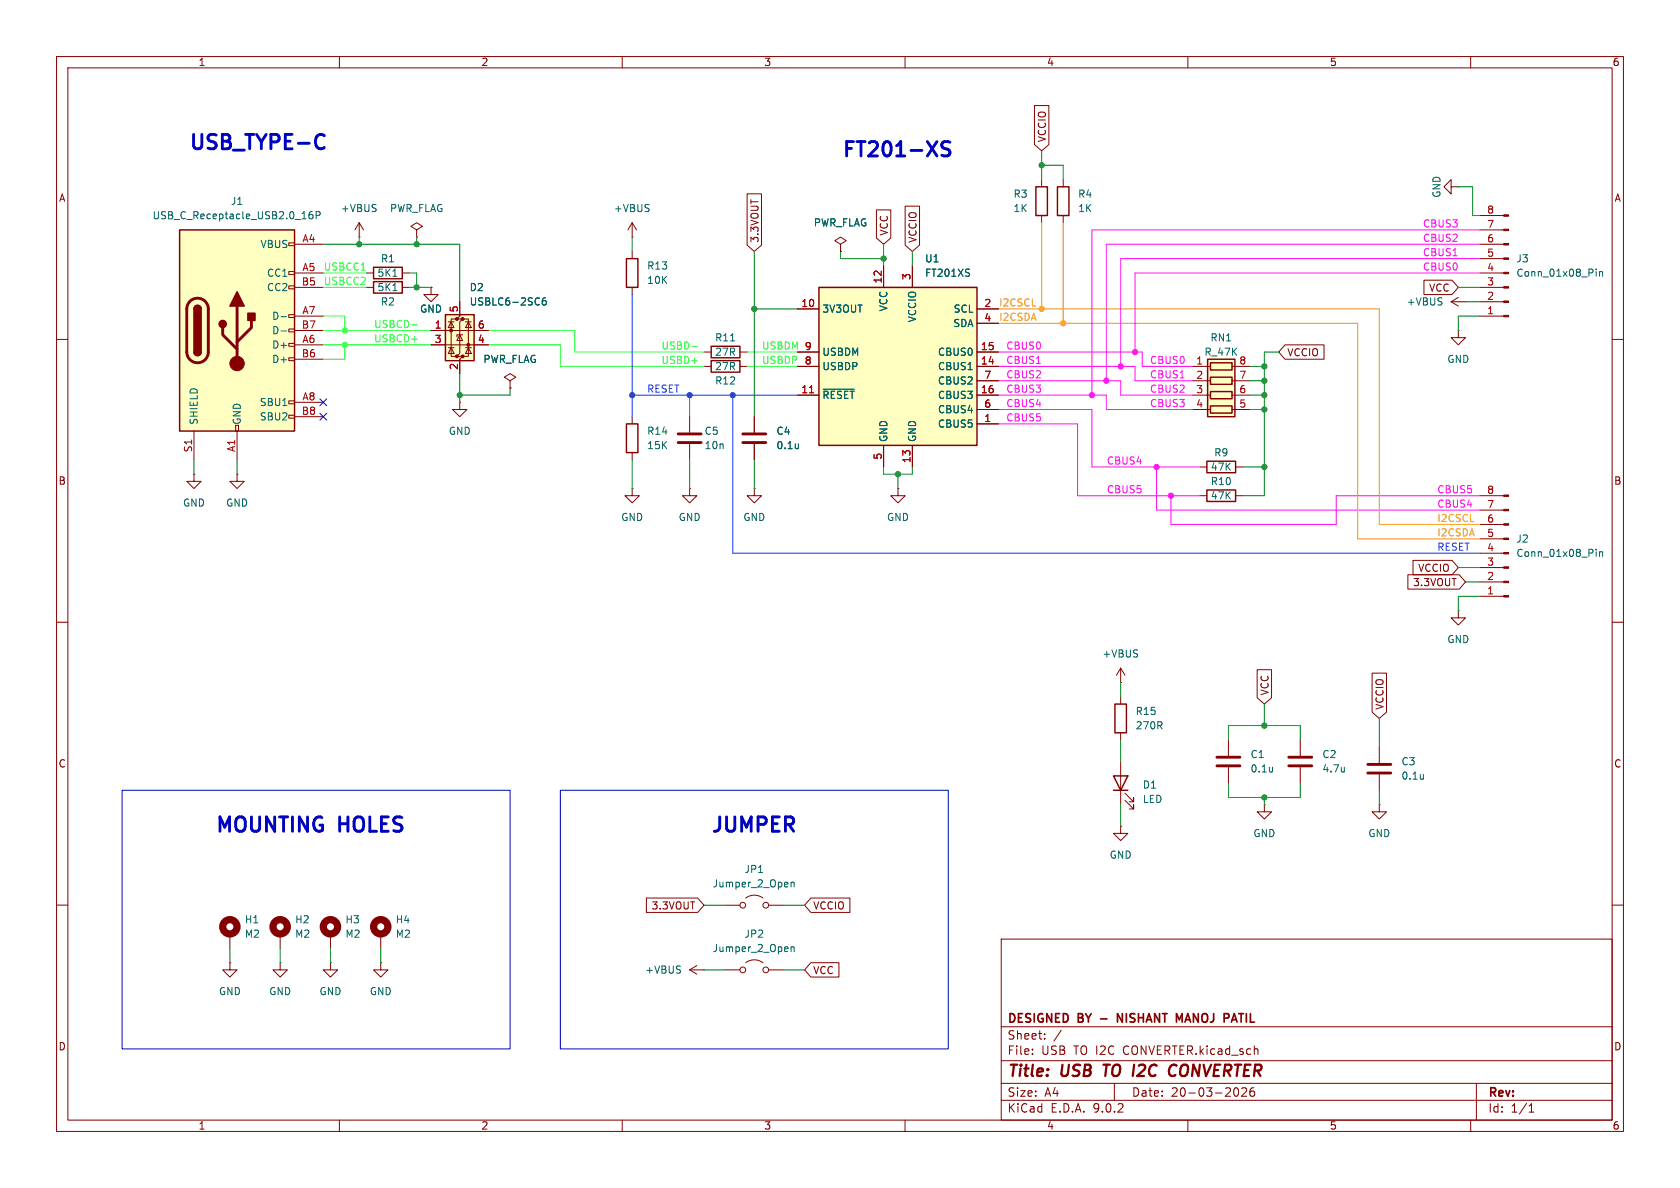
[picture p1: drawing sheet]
<svg xmlns="http://www.w3.org/2000/svg" width="297mm" height="210mm" viewBox="0 0 297 210" stroke-linecap="round" stroke-linejoin="round" font-family="sans-serif">
<g fill="none" stroke="#840000" stroke-width=".18">
<path d="M10 10h277v190h-277zM12 12h273v186h-273zM60 10v2M110 10v2M160 10v2M210 10v2M260 10v2M64.8 48.3h1.2M64.8 50.8h1.2M71.1 48.3h1.3M71.1 50.8h1.3M73.7 40.6l1-.6-1-.6-1.1 .6 1.1 .6v1.3"/>
<path d="M73.7 41.9h.1M10 60h2M121.9 73.7v2.8M121.9 78.5v2.8M124.5 64.8h1.2M130.8 64.8h1.3M285 60h2M10 110h2M285 110h2M10 160h2M177 166h108v32h-108zM285 160h2"/>
<path d="M60 198v2M110 198v2M160 198v2M177 194.5h108M177 191.5h108M177 187.5h108M177 181.5h108M182.5 186.3v.1M182.5 185.5v.1M184.7 183.6v.1M184.7 182.8v.1M187.6 182.1l-1.3 2"/>
<path d="M197 191.5v3M210 198v2M218.3 192.4l.2-.1a.81 .81 0 0 1 .5 .6 .81 .81 0 0 1-.3 .8h-.4M219.5 192.4l.6-.1 .2 .1 .1 .3-.9 1.1h.9M221.7 192.3a.59 .59 0 0 0-.7 .6v.6l.1 .2 .4 .1 .2-.1 .1-.5-.1-.3h-.5l-.2 .3M260 198v2M261 191.5v6.5M270.3 196.6h.9M270.3 195.5l.4-.4v1.5"/>
</g>
<path d="M195.1 188.2h1.1M195.6 188.2l-.2 2M207.2 188.3a.67 .67 0 0 1 .8 .1M207.8 190l-.4 .2" fill="none" stroke="#840000" stroke-width=".4"/>
<path d="M197.6 180.7v-1.5l.8 1.5M208.5 180.3l.5-1.1v1.5M217.7 180.7l.5-1.5 .5 1.5M217.8 180.3h.8" fill="none" stroke="#840000" stroke-width=".3"/>
<path d="M66 47.2h5.1v2.1h-5.1zM66 49.8h5.1v2h-5.1zM125.7 63.8h5.1v2h-5.1z" fill="none" stroke="#840000" stroke-width=".25"/>
<path d="M69.5 48.8h.7M69.5 51.4h.7" fill="none" stroke="#006464" stroke-width=".18"/>
<path d="M119.9 76.7h4.1M119.9 78.2h4.1" fill="none" stroke="#840000" stroke-width=".51"/>
<path d="M213.5 63.5h4.8v10.2h-4.8z" fill="#ffffc2"/>
<path d="M110.7 45.7h2.1v5.1h-2.1zM110.7 74.9h2.1v5.1h-2.1zM125.7 61.2h5.1v2h-5.1zM213.5 63.5h4.8v10.2h-4.8zM214 64.1h3.8v1.3h-3.8zM214 66.7h3.8v1.2h-3.8zM214 69.2h3.8v1.3h-3.8zM214 71.8h3.8v1.2h-3.8zM213.4 81.5h5v2.1h-5zM213.4 86.6h5v2h-5z" fill="none" stroke="#840000" stroke-width=".25"/>
<g fill="none" stroke="#840000" stroke-width=".18">
<path d="M111.8 39.4v2.5M111.8 39.4l-.8 1.2M111.8 39.4l.7 1.2M76.2 50.8v1.3h1.3l-1.3 1.2-1.3-1.2h1.3M76.2 50.8h.1M111.8 41.9h.1M111.8 44.5v1.2M111.8 50.8v1.3M148.6 43.2l1-.7-1-.6-1 .6 1 .7v1.3M148.6 44.5h.1M111.8 73.7v1.2M124.5 62.2h1.2"/>
<path d="M130.8 62.2h1.3M210.8 64.8h3.2M210.8 67.3h3.2M210.8 69.9h3.2M210.8 72.4h3.2M217.8 64.8h3.2M217.8 67.3h3.2M217.8 69.9h3.2M217.8 72.4h3.2M111.8 80v1.3M158.7 86.4v1.2h1.3l-1.3 1.3-1.2-1.3h1.2M158.7 86.4h.1"/>
<path d="M212.1 82.6h1.3M212.1 87.6h1.3M218.4 82.6h1.3M218.4 87.6h1.3M261.6 97.8h4.2M261.6 95.3h4.2M261.6 92.7h4.2M261.6 90.2h4.2M261.6 87.6h4.2M261.6 105.4h4.2M261.6 102.9h4.2M261.6 100.3h4.2"/>
<path d="M217.2 130.8v2.8M217.2 135.6v2.8M243.8 132.1v2.8M243.8 136.9v2.8M243.8 142.2v1.3h1.3l-1.3 1.3-1.2-1.3h1.2M243.8 142.2h.1M40.6 170.2v1.3h1.3l-1.3 1.2-1.2-1.2h1.2M40.6 170.2h.1M40.6 165.1v2.5M49.5 170.2v1.3h1.3l-1.3 1.2-1.2-1.2h1.2M49.5 170.2h.1M49.5 165.1v2.5"/>
<path d="M58.4 170.2v1.3h1.3l-1.3 1.2-1.3-1.2h1.3M58.4 170.2h.1M67.3 170.2v1.3h1.3l-1.3 1.2-1.3-1.2h1.3M67.3 170.2h.1M67.3 165.1v2.5"/>
</g>
<path d="M129.1 60.3h.8M282.2 97.1v.1M282.2 97.5v.9M282.8 97.5v.9M282.8 97.6l.2-.1 .3 .1v.8M225 135.6v.9M225 136.3l-.1 .1M251.6 136.9v.8M251.6 137.6v.1" fill="none" stroke="#006464" stroke-width=".18"/>
<g fill="#840000" stroke="#840000" stroke-width=".18">
<path d="M265.8 105.3h.9v.2h-.9z"/>
<path d="M265.8 102.7h.9v.3h-.9z"/>
<path d="M265.8 100.2h.9v.3h-.9z"/>
<path d="M265.8 97.7h.9v.2h-.9z"/>
<path d="M265.8 95.1h.9v.3h-.9z"/>
<path d="M265.8 92.6h.9v.2h-.9z"/>
<path d="M265.8 90h.9v.3h-.9z"/>
<path d="M265.8 87.5h.9v.3h-.9z"/>
</g>
<g fill="none" stroke="#840000" stroke-width="1.3">
<circle cx="40.6" cy="163.8" r="1.27"/>
<circle cx="49.5" cy="163.8" r="1.27"/>
<circle cx="67.3" cy="163.8" r="1.27"/>
</g>
<path d="M215.1 133.9h4.1M215.1 135.4h4.1M241.8 135.1h4.1M241.8 136.7h4.1" fill="none" stroke="#840000" stroke-width=".51"/>
<path d="M144.8 50.8h27.9v27.9h-27.9z" fill="#ffffc2"/>
<path d="M183.1 33h2.1v5.1h-2.1zM186.9 33h2.1v5.1h-2.1zM144.8 50.8h27.9v27.9h-27.9zM196.8 137.2h2.6l-1.3 2.5zM196.8 139.7h2.6M197.1 124.5h2v5h-2z" fill="none" stroke="#840000" stroke-width=".25"/>
<g fill="none" stroke="#840000" stroke-width=".18">
<path d="M63.5 39.4l-.8 1.2M63.5 39.4l.8 1.2M63.5 39.4v2.5M184.1 31.8v1.2M184.1 38.1v1.3M188 31.8v1.2M188 38.1v1.3M256.5 33v-1.2l-1.2 1.2 1.2 1.3v-1.3h1.3M257.8 33h.1M261.6 38.1h4.2M63.5 41.9h.1M141 54.6h3.8"/>
<path d="M156.2 47v3.8M161.3 47v3.8M172.7 54.6h3.8M172.7 57.2h3.8M256.5 53.3l1.3 .8M256.5 53.3h2.6M257.8 58.4v1.3h1.3l-1.3 1.3-1.3-1.3h1.3M257.8 58.4h.1M257.8 52.6l-1.3 .7M259.1 53.3h.1M261.6 53.3h4.2M261.6 55.9h4.2"/>
<path d="M261.6 50.8h4.2M261.6 48.3h4.2M261.6 45.7h4.2M261.6 43.2h4.2M261.6 40.6h4.2M133.3 73.7v2.8M133.3 78.5v2.8M141 62.2h3.8M141 64.8h3.8M141 69.9h3.8M156.2 78.7v3.9M161.3 78.7v3.9"/>
<path d="M172.7 62.2h3.8M172.7 64.8h3.8M172.7 69.9h3.8M172.7 67.3h3.8M172.7 72.4h3.8M172.7 74.9h3.8M34.3 83.8v1.3h1.3l-1.3 1.3-1.3-1.3h1.3M34.3 83.8h.1M41.9 83.8v1.3h1.3l-1.3 1.3-1.3-1.3h1.3M41.9 83.8h.1M111.8 86.4v1.2h1.2l-1.2 1.3-1.3-1.3h1.3M111.8 86.4h.1"/>
<path d="M121.9 86.4v1.2h1.3l-1.3 1.3-1.3-1.3h1.3M121.9 86.4h.1M133.3 86.4v1.2h1.3l-1.3 1.3-1.2-1.3h1.2M133.3 86.4h.1M198.1 118.1l-.7 1.3M198.1 118.1l.8 1.3M198.1 118.1v2.6M257.8 108v1.2h1.3l-1.3 1.3-1.3-1.3h1.3M257.8 108h.1M198.1 120.7h.1M198.1 123.2v1.3M198.1 129.5v1.3"/>
<path d="M198.1 134.6v7.6M229.9 130.8v2.8M229.9 135.6v2.8M131.8 158.8a2.54 2.54 0 0 1 3.1 0M198.1 146.1v1.2h1.3l-1.3 1.3-1.3-1.3h1.3M198.1 146.1h.1M198.9 141.5l1.5 1.5v-.8v.8h-.8M198.9 140.2l1.5 1.5v-.7v.7h-.8M223.5 142.2v1.3h1.3l-1.3 1.3-1.3-1.3h1.3M223.5 142.2h.1M58.4 165.1v2.5M121.9 171.5h2.6"/>
<path d="M121.9 171.5l1.3 .7M123.2 170.7l-1.3 .8M124.5 171.5h.1M128.3 160h2.5M128.3 171.5h2.5M131.8 170.2a2.54 2.54 0 0 1 3.1 0M135.9 160h2.5M135.9 171.5h2.5"/>
<circle cx="131.3" cy="160" r=".51"/>
<circle cx="131.3" cy="171.5" r=".51"/>
<circle cx="135.4" cy="160" r=".51"/>
<circle cx="135.4" cy="171.5" r=".51"/>
</g>
<g fill="none" stroke="#006464" stroke-width=".18">
<path d="M282.2 47.6v.1M282.2 48v.8M282.8 48v.8M282.8 48.1l.2-.1 .3 .1v.7M141.1 78.5v.8M141.1 79.2v.1M145.5 68.8h5.5M237.7 135.6v.9M237.7 136.3l-.1 .1M139.9 155.9v.9M139.9 156.1l.1-.2 .3 .1 .1 .8M139.9 167.4v.8"/>
<path d="M139.9 167.5l.1-.1h.3l.1 .8"/>
</g>
<path d="M143.1 69.4h.7" fill="none" stroke="#a90000" stroke-width=".18"/>
<path d="M131.3 76.7h4.1M131.3 78.2h4.1M227.8 133.9h4.1M227.8 135.4h4.1" fill="none" stroke="#840000" stroke-width=".51"/>
<g fill="#840000" stroke="#840000" stroke-width=".18">
<path d="M265.8 55.8h.9v.2h-.9z"/>
<path d="M265.8 53.2h.9v.3h-.9z"/>
<path d="M265.8 50.7h.9v.2h-.9z"/>
<path d="M265.8 48.1h.9v.3h-.9z"/>
<path d="M265.8 45.6h.9v.2h-.9z"/>
<path d="M265.8 43.1h.9v.2h-.9z"/>
<path d="M265.8 40.5h.9v.3h-.9z"/>
<path d="M265.8 38h.9v.2h-.9z"/>
</g>
<circle cx="58.4" cy="163.8" r="1.27" fill="none" stroke="#840000" stroke-width="1.3"/>
<path d="M31.7 40.6h20.4v35.6h-20.4z" fill="#ffffc2"/>
<g fill="none" stroke="#840000" stroke-width=".18">
<path d="M51.1 42.9h1v.5h-1zM51.1 48h1v.5h-1zM51.1 50.5h1v.6h-1zM51.1 55.6h1v.5h-1zM51.1 58.2h1v.5h-1zM52.1 43.2h5M52.1 48.3h5M52.1 50.8h5M52.1 55.9h5M52.1 58.4h5M34.3 76.2v5.1M41.7 75.2h.5v1h-.5z"/>
<path d="M41.9 76.2v5.1M51.1 60.7h1v.5h-1zM51.1 63.2h1v.6h-1zM51.1 70.9h1v.5h-1zM51.1 73.4h1v.5h-1zM52.1 61h5M52.1 63.5h5M52.1 71.1h5M52.1 73.7h5M81.3 71.1v1.3h1.2l-1.2 1.3-1.3-1.3h1.3M81.3 71.1h.1M90.2 67.3l1-.6-1-.7-1 .7 1 .6v1.3"/>
<path d="M90.2 68.6h.1"/>
</g>
<path d="M31.7 40.6h20.4v35.6h-20.4zM34.3 54.6a.64 .64 0 0 1 .6-.6 .64 .64 0 0 1 .7 .6M34.3 62.2a.64 .64 0 0 0 .6 .7 .64 .64 0 0 0 .7-.7" fill="none" stroke="#840000" stroke-width=".25"/>
<path d="M33.6 53.3a1.9 1.9 0 0 1 2-.4 1.9 1.9 0 0 1 1.2 1.7v7.6a1.91 1.91 0 0 1-1.9 1.9 1.91 1.91 0 0 1-1.9-1.9v-7.7l.2-.7zM39.4 57.9v1.3l2.5 2.5M41.9 54.1v10.2M44.4 56.6v1.3l-2.5 2.6" fill="none" stroke="#840000" stroke-width=".51"/>
<g fill="#840000" stroke="#840000" stroke-width=".25">
<path d="M34.3 54.6h1.3v7.6h-1.3z"/>
<path d="M34.5 54.2a.64 .64 0 0 1 .7-.2 .64 .64 0 0 1 .4 .6h-1.3z"/>
<path d="M34.3 62.2h1.3a.64 .64 0 0 1-.7 .7 .64 .64 0 0 1-.6-.7z"/>
<path d="M41.9 51.6l1.3 2.5h-2.6z"/>
<path d="M43.8 55.4h1.3v1.2h-1.3z"/>
<circle cx="39.4" cy="57.3" r=".63"/>
</g>
<circle cx="41.9" cy="64.3" r="1.27" fill="#840000" stroke="#840000" stroke-width=".18"/>
<path d="M55.2 37.4l-.3 .1a.86 .86 0 0 0 0 1.2l.4-.1v-.5l-.2-.2-.4 .1-.1 .1M55.9 38.1l.6-.1 .1-.2-.1-.3-.6-.1v1.3M49.7 56h1M49.7 58.5h1" fill="none" stroke="#006464" stroke-width=".18"/>
<path d="M78.7 55.6h5.1v8.2h-5.1z" fill="#ffffc2"/>
<g fill="#840000" stroke="#840000" stroke-width=".18">
<circle cx="79.8" cy="58.4" r=".25"/>
<circle cx="80.8" cy="56.4" r=".25"/>
<circle cx="80.8" cy="63" r=".25"/>
<circle cx="81.8" cy="56.4" r=".25"/>
<circle cx="81.8" cy="63" r=".25"/>
<circle cx="82.8" cy="61" r=".25"/>
</g>
<g fill="none" stroke="#840000" stroke-width=".18">
<path d="M182.9 18.7h2.5v6.9l-1.3 1.1-1.2-1.1zM132.1 34.3h2.5v9l-1.3 1.2-1.2-1.2zM154.9 37.1h2.6v5l-1.3 1.1-1.3-1.1zM160 36.4h2.6v6.9l-1.3 1.2-1.3-1.2zM76.2 50.8h.1M76.2 58.4h10.2M79.2 56.9h1.1M79.8 56.9l.5 1h-1.1zM80.8 56.4h-1v6.6h1M81.3 53.3v2.6l-.5 .5h1l-.5 .5v5.6l-.5 .5h1l-.5 .5v2.5M81.3 59.2l.5 1h-1zM81.8 59.2h-1v.4"/>
<path d="M81.8 56.4h1v6.6h-1M82.3 56.9h1M82.8 56.9l.5 1h-1zM141 54.6h3.8M148.6 44.5h.1M156.2 47v3.8M161.3 47v3.8M172.7 54.6h3.8M172.7 57.2h3.8M251.7 49.5h5l1.1 1.3-1.1 1.3h-5zM76.2 61h10.2M79.2 61.5h1.1"/>
<path d="M79.8 61.5l.5 1h-1.1zM82.3 61.5h1M82.8 61.5l.5 1h-1zM90.2 68.6h.1M133.3 73.7v2.8M133.3 78.5v2.8M141 62.2h3.8M141 64.8h3.8M141 69.9h3.8M156.2 78.7v3.9M161.3 78.7v3.9M172.7 62.2h3.8"/>
<path d="M172.7 64.8h3.8M172.7 69.9h3.8M172.7 67.3h3.8M172.7 72.4h3.8M172.7 74.9h3.8M227.2 61h6.9v2.5h-6.9l-1.1-1.3zM249.8 99.1h6.9l1.1 1.2-1.1 1.3h-6.9zM222.2 118.4h2.6v4.9l-1.3 1.2-1.3-1.2zM242.6 119h2.5v6.9l-1.3 1.1-1.2-1.1zM248.9 101.6h9.1l1.1 1.3-1.1 1.2h-9.1zM114.3 158.7h9l1.2 1.3-1.2 1.3h-9zM143.4 158.7h6.8v2.6h-6.8l-1.2-1.3z"/>
<path d="M143.4 170.2h4.9v2.5h-4.9l-1.2-1.2z"/>
</g>
<path d="M78.7 55.6h5.1v8.2h-5.1z" fill="none" stroke="#840000" stroke-width=".25"/>
<path d="M96.5 52.6l-.4 .1a.86 .86 0 0 0 0 1.2l.4-.1 .1-.4-.3-.3h-.2l-.2 .3M141.1 78.5v.8M141.1 79.2v.1M145.5 68.8h5.5" fill="none" stroke="#006464" stroke-width=".18"/>
<path d="M57.1 55.9h3.9v2.5M57.1 58.4h19.1M57.1 48.3h7.7M57.1 50.8h7.7M72.8 57.4h1M86.4 58.4h15.2v3.8h22.9M57.1 61h19.1M61 61v2.5h-3.9M86.4 61h12.7v3.8h25.4M122.3 61.2h1M132.1 62.2h8.9M132.1 64.8h8.9" fill="none" stroke="#1eff31" stroke-width=".18"/>
<g fill="none" stroke="#009600" stroke-width=".18">
<path d="M184.1 29.2h3.9v2.6M184.1 26.7v5.1M257.8 33h2.5v5.1h1.3M57.1 43.2h24.2v10.1M63.5 41.9v1.3M72.4 50.8h3.8M72.4 48.3h1.3v2.5M73.7 41.9v1.3M111.8 41.9v2.6M133.3 54.6h7.7M133.3 44.5v29.2M148.6 44.5v1.2h7.6"/>
<path d="M156.2 43.2v3.8M161.3 44.5v2.5M257.8 50.8h3.8M259.1 53.3h2.5M261.6 55.9h-3.8v2.5M81.3 66v5.1M90.2 68.6v1.3h-8.9M221 69.9h2.5M221 72.4h2.5M221 67.3h2.5M221 64.8h2.5M226.1 62.2h-2.6v25.4h-3.8"/>
<path d="M34.3 81.3v2.5M41.9 81.3v2.5M111.8 81.3v5.1M121.9 81.3v5.1M133.3 81.3v5.1M156.2 82.6v1.2h5.1v-1.2M158.7 83.8v2.6M219.7 82.6h3.8M257.8 100.3h3.8M259.1 102.9h2.5M261.6 105.4h-3.8v2.6M198.1 120.7v2.5"/>
<path d="M198.1 130.8v3.8M217.2 130.8v-2.5h12.7v2.5M217.2 138.4v2.6h12.7v-2.6M223.5 124.5v3.8M243.8 127v5.1M243.8 139.7v2.5M198.1 142.2v3.9M223.5 141v1.2M40.6 167.6v2.6M49.5 167.6v2.6M58.4 167.6v2.6M67.3 167.6v2.6"/>
<path d="M124.5 160h3.8M124.5 171.5h3.8M138.4 160h3.8M138.4 171.5h3.8"/>
</g>
<path d="M261.6 40.6h-68.6v29.3M261.6 43.2h-66v24.1M261.6 45.7h-63.5v19.1M261.6 48.3h-60.9v13.9M176.5 74.9h14v12.7h21.6M176.5 69.9h19.1v2.5h15.2M176.5 64.8h24.2v2.5h10.1M176.5 62.2h25.4v2.6h8.9M176.5 67.3h21.6v2.6h12.7M176.5 72.4h16.5v10.2h19.1M204.5 82.6v7.6h57.1M207 87.6v5.1h29.2v-5.1h25.4" fill="none" stroke="#ff0ff2" stroke-width=".18"/>
<path d="M184.1 39.4v15.2M188 39.4v17.8M176.5 57.2h63.5v38.1h21.6M176.5 54.6h67.3v38.1h17.8" fill="none" stroke="#f90" stroke-width=".18"/>
<path d="M111.8 52.1v21.6M111.8 69.9h29.2M121.9 69.9v3.8M129.5 69.9v27.9h132.1" fill="none" stroke="#0d3cff" stroke-width=".18"/>
<path d="M56.5 73.1l1.3 1.2M56.5 70.5l1.3 1.2M57.8 73.1l-1.3 1.2M57.8 70.5l-1.3 1.2" fill="none" stroke="#000084" stroke-width=".18"/>
<path d="M56.6 23.8l.7 .2M57.3 26.1l-.7 .2M167.9 25.1l-.9-.1a.62 .62 0 0 0-.5 .6 .62 .62 0 0 0 .5 .6 .93 .93 0 0 1 .9 .6 .65 .65 0 0 1-.4 .8l-1-.2" fill="none" stroke="#0000c2" stroke-width=".51"/>
<path d="M21.6 139.7h68.6v45.7h-68.6zM99.1 139.7h68.5v45.7h-68.5z" fill="none" stroke="#0000c2" stroke-width=".18"/>
<path d="M143.1 69.4h.7" fill="none" stroke="#a90000" stroke-width=".18"/>
<g fill="#0d3cff" stroke="#0d3cff" stroke-width=".18">
<circle cx="129.5" cy="69.9" r=".46"/>
<circle cx="121.9" cy="69.9" r=".46"/>
<circle cx="111.8" cy="69.9" r=".46"/>
</g>
<g fill="#009600" stroke="#009600" stroke-width=".18">
<circle cx="133.3" cy="54.6" r=".46"/>
<circle cx="184.1" cy="29.2" r=".46"/>
<circle cx="156.2" cy="45.7" r=".46"/>
<circle cx="158.7" cy="83.8" r=".46"/>
<circle cx="223.5" cy="64.8" r=".46"/>
<circle cx="223.5" cy="67.3" r=".46"/>
<circle cx="223.5" cy="128.3" r=".46"/>
<circle cx="223.5" cy="141" r=".46"/>
<circle cx="73.7" cy="43.2" r=".46"/>
<circle cx="63.5" cy="43.2" r=".46"/>
<circle cx="81.3" cy="69.9" r=".46"/>
<circle cx="73.7" cy="50.8" r=".46"/>
<circle cx="223.5" cy="82.6" r=".46"/>
<circle cx="223.5" cy="69.9" r=".46"/>
<circle cx="223.5" cy="72.4" r=".46"/>
</g>
<g fill="#f90" stroke="#f90" stroke-width=".18">
<circle cx="184.1" cy="54.6" r=".46"/>
<circle cx="188" cy="57.2" r=".46"/>
</g>
<g fill="#ff0ff2" stroke="#ff0ff2" stroke-width=".18">
<circle cx="207" cy="87.6" r=".46"/>
<circle cx="198.1" cy="64.8" r=".46"/>
<circle cx="200.7" cy="62.2" r=".46"/>
<circle cx="195.6" cy="67.3" r=".46"/>
<circle cx="193" cy="69.9" r=".46"/>
<circle cx="204.5" cy="82.6" r=".46"/>
</g>
<g fill="#1eff31" stroke="#1eff31" stroke-width=".18">
<circle cx="61" cy="61" r=".46"/>
<circle cx="61" cy="58.4" r=".46"/>
</g>
<g font-size="3.5" fill="#0000c2">
<text x="33.1" y="27.2">USB_TYPE-C</text>
<text x="148.6" y="28.5">FT201-XS</text>
<text x="37.8" y="147.8">MOUNTING</text>
<text x="60" y="147.8">HOLES</text>
<text x="125.4" y="147.8">JUMPER</text>
</g>
<g font-size="2.8" fill="#840000">
<text x="178" y="190.9">Title:</text>
<text x="187.7" y="190.9">USB</text>
<text x="196" y="190.9">TO I2C</text>
<text x="209.1" y="190.9">CONVERTER</text>
</g>
<g font-size="2.1" fill="#840000">
<text x="178" y="184">Sheet:</text>
<text x="178" y="181.2">DESIGNED</text>
<text x="190.7" y="181.2">BY</text>
<text x="195.2" y="181.2">-</text>
<text x="198.8" y="181.2">NISHANT</text>
<text x="209.8" y="181.2">MANOJ</text>
<text x="218.9" y="181.2">PATIL</text>
<text x="178" y="186.7">File:</text>
<text x="184.1" y="186.7">USB</text>
<text x="189.9" y="186.7">TO I2C</text>
<text x="198.8" y="186.7">CONVERTER.kicad_sch</text>
<text x="178" y="196.9">KiCad</text>
<text x="178" y="194.1">Size:</text>
<text x="184.7" y="194.1">A4</text>
<text x="185.7" y="196.9">E.D.A.</text>
<text x="193.3" y="196.9">9.0.2</text>
<text x="200" y="194.1">Date:</text>
<text x="207" y="194.1">20-03-2026</text>
<text x="263" y="194.3">Rev:</text>
<text x="263" y="196.9">Id:</text>
<text x="267.1" y="196.9">1/1</text>
</g>
<g font-size="1.8" fill="#840000">
<text x="35" y="11.9">1</text>
<text x="85" y="11.9">2</text>
<text x="135" y="11.9">3</text>
<text x="185" y="11.9">4</text>
<text x="235" y="11.9">5</text>
<text x="285" y="11.9">6</text>
<text x="185.1" y="25.2" transform="rotate(-90 185.1 25.2)">VCCIO</text>
<text x="10.3" y="35.9">A</text>
<text x="285.3" y="35.9">A</text>
<text x="157.2" y="41.8" transform="rotate(-90 157.2 41.8)">VCC</text>
<text x="134.3" y="43" transform="rotate(-90 134.3 43)">3.3VOUT</text>
<text x="162.2" y="43" transform="rotate(-90 162.2 43)">VCCIO</text>
<text x="252.5" y="51.8">VCC</text>
<text x="227.5" y="63.2">VCCIO</text>
<text x="10.3" y="85.9">B</text>
<text x="285.3" y="85.9">B</text>
<text x="250.6" y="101.3">VCCIO</text>
<text x="249.7" y="103.8">3.3VOUT</text>
<text x="224.5" y="123" transform="rotate(-90 224.5 123)">VCC</text>
<text x="244.8" y="125.6" transform="rotate(-90 244.8 125.6)">VCCIO</text>
<text x="10.3" y="135.9">C</text>
<text x="285.3" y="135.9">C</text>
<text x="115.1" y="161">3.3VOUT</text>
<text x="143.7" y="161">VCCIO</text>
<text x="143.7" y="172.4">VCC</text>
<text x="10.3" y="185.9">D</text>
<text x="285.3" y="185.9">D</text>
<text x="35" y="199.9">1</text>
<text x="85" y="199.9">2</text>
<text x="135" y="199.9">3</text>
<text x="185" y="199.9">4</text>
<text x="235" y="199.9">5</text>
<text x="285" y="199.9">6</text>
</g>
<g font-size="1.8" fill="#006464">
<text x="179.1" y="35.2">R3</text>
<text x="190.5" y="35.2">R4</text>
<text x="254.9" y="35.1" transform="rotate(-90 254.9 35.1)">GND</text>
<text x="26.9" y="39">USB_C_Receptacle_USB2.0_16P</text>
<text x="40.7" y="36.4">J1</text>
<text x="60.2" y="37.7">+VBUS</text>
<text x="68.8" y="37.7">PWR_FLAG</text>
<text x="108.4" y="37.7">+VBUS</text>
<text x="143.8" y="40.2">PWR_FLAG</text>
<text x="179.1" y="37.7">1K</text>
<text x="190.5" y="37.7">1K</text>
<text x="46" y="44">VBUS</text>
<text x="67.2" y="46.6">R1</text>
<text x="114.3" y="47.9">R13</text>
<text x="163.4" y="46.6">U1</text>
<text x="268" y="46.6">J3</text>
<text x="47.1" y="49.1">CC1</text>
<text x="47.1" y="51.7">CC2</text>
<text x="66.6" y="49.1">5K1</text>
<text x="66.6" y="51.7">5K1</text>
<text x="82.9" y="51.7">D2</text>
<text x="114.3" y="50.4">10K</text>
<text x="163.4" y="49.1">FT201XS</text>
<text x="268" y="49.1">Conn_01x08_Pin</text>
<text x="48" y="56.7">D-</text>
<text x="48" y="59.3">D-</text>
<text x="67.2" y="54.2">R2</text>
<text x="74.2" y="55.5">GND</text>
<text x="82.9" y="54.2">USBLC6-2SC6</text>
<text x="145.3" y="55.5">3V3OUT</text>
<text x="157.1" y="55.1" transform="rotate(-90 157.1 55.1)">VCC</text>
<text x="162.2" y="57.1" transform="rotate(-90 162.2 57.1)">VCCIO</text>
<text x="168.4" y="58">SDA</text>
<text x="168.5" y="55.5">SCL</text>
<text x="248.6" y="54.2">+VBUS</text>
<text x="48" y="61.8">D+</text>
<text x="48" y="64.4">D+</text>
<text x="85.4" y="64.4">PWR_FLAG</text>
<text x="126.3" y="65.6">27R</text>
<text x="126.3" y="60.6">R11</text>
<text x="126.3" y="63.1">27R</text>
<text x="145.3" y="63.1">USBDM</text>
<text x="145.3" y="65.6">USBDP</text>
<text x="165.7" y="63.1">CBUS0</text>
<text x="165.7" y="65.6">CBUS1</text>
<text x="212.8" y="63.1">R_47K</text>
<text x="213.9" y="60.6">RN1</text>
<text x="255.8" y="64.4">GND</text>
<text x="45.8" y="72">SBU1</text>
<text x="126.3" y="68.2">R12</text>
<text x="145.3" y="70.7">~{RESET}</text>
<text x="165.7" y="68.2">CBUS2</text>
<text x="165.7" y="70.7">CBUS3</text>
<text x="35.2" y="75.2" transform="rotate(-90 35.2 75.2)">SHIELD</text>
<text x="42.8" y="75.2" transform="rotate(-90 42.8 75.2)">GND</text>
<text x="45.8" y="74.5">SBU2</text>
<text x="79.2" y="77.1">GND</text>
<text x="114.3" y="77.1">R14</text>
<text x="124.5" y="77.1">C5</text>
<text x="137.2" y="77.1">C4</text>
<text x="165.7" y="73.3">CBUS4</text>
<text x="165.7" y="75.8">CBUS5</text>
<text x="114.3" y="79.6">15K</text>
<text x="124.5" y="79.6">10n</text>
<text x="137.2" y="79.6">0.1u</text>
<text x="157.1" y="78.2" transform="rotate(-90 157.1 78.2)">GND</text>
<text x="162.2" y="78.2" transform="rotate(-90 162.2 78.2)">GND</text>
<text x="214" y="83.4">47K</text>
<text x="214.6" y="80.9">R9</text>
<text x="32.3" y="89.8">GND</text>
<text x="39.9" y="89.8">GND</text>
<text x="214" y="86">R10</text>
<text x="214" y="88.5">47K</text>
<text x="109.7" y="92.3">GND</text>
<text x="119.9" y="92.3">GND</text>
<text x="131.3" y="92.3">GND</text>
<text x="156.7" y="92.3">GND</text>
<text x="268" y="96.1">J2</text>
<text x="268" y="98.7">Conn_01x08_Pin</text>
<text x="255.8" y="113.9">GND</text>
<text x="194.8" y="116.4">+VBUS</text>
<text x="200.7" y="129.1">270R</text>
<text x="200.7" y="126.6">R15</text>
<text x="221" y="134.2">C1</text>
<text x="221" y="136.8">0.1u</text>
<text x="233.7" y="134.2">C2</text>
<text x="233.7" y="136.8">4.7u</text>
<text x="247.7" y="135.5">C3</text>
<text x="201.9" y="139.6">D1</text>
<text x="201.9" y="142.2">LED</text>
<text x="247.7" y="138">0.1u</text>
<text x="221.5" y="148.2">GND</text>
<text x="241.8" y="148.2">GND</text>
<text x="131.5" y="154.5">JP1</text>
<text x="196.1" y="152">GND</text>
<text x="125.9" y="157.1">Jumper_2_Open</text>
<text x="43.2" y="166">M2</text>
<text x="43.2" y="163.4">H1</text>
<text x="52.1" y="166">M2</text>
<text x="52.1" y="163.4">H2</text>
<text x="61" y="166">M2</text>
<text x="61" y="163.4">H3</text>
<text x="69.9" y="166">M2</text>
<text x="69.9" y="163.4">H4</text>
<text x="131.5" y="166">JP2</text>
<text x="114" y="172.3">+VBUS</text>
<text x="125.9" y="168.5">Jumper_2_Open</text>
<text x="38.6" y="176.1">GND</text>
<text x="47.5" y="176.1">GND</text>
<text x="56.4" y="176.1">GND</text>
<text x="65.3" y="176.1">GND</text>
</g>
<g font-size="1.8" fill="#ff0ff2">
<text x="251.5" y="40.3">CBUS3</text>
<text x="251.5" y="47.9">CBUS0</text>
<text x="251.5" y="42.8">CBUS2</text>
<text x="251.5" y="45.4">CBUS1</text>
<text x="177.8" y="61.9">CBUS0</text>
<text x="177.8" y="64.4">CBUS1</text>
<text x="203.2" y="64.4">CBUS0</text>
<text x="177.8" y="69.5">CBUS3</text>
<text x="177.8" y="67">CBUS2</text>
<text x="203.2" y="67">CBUS1</text>
<text x="203.2" y="69.5">CBUS2</text>
<text x="177.8" y="72">CBUS4</text>
<text x="177.8" y="74.6">CBUS5</text>
<text x="203.2" y="72">CBUS3</text>
<text x="195.6" y="82.2">CBUS4</text>
<text x="195.6" y="87.3">CBUS5</text>
<text x="254" y="89.8">CBUS4</text>
<text x="254" y="87.3">CBUS5</text>
</g>
<g font-size="1.8" fill="#a90000">
<text x="262.8" y="40.4">7</text>
<text x="262.8" y="37.8">8</text>
<text x="53.4" y="42.9">A4</text>
<text x="262.8" y="45.5">5</text>
<text x="262.8" y="42.9">6</text>
<text x="53.3" y="50.5">B5</text>
<text x="53.4" y="48">A5</text>
<text x="156" y="50.2" transform="rotate(-90 156 50.2)">12</text>
<text x="161" y="49.6" transform="rotate(-90 161 49.6)">3</text>
<text x="262.8" y="53.1">2</text>
<text x="262.8" y="50.5">3</text>
<text x="262.8" y="48">4</text>
<text x="53.3" y="58.2">B7</text>
<text x="53.4" y="55.6">A7</text>
<text x="76.8" y="58.2">1</text>
<text x="81" y="55.3" transform="rotate(-90 81 55.3)">5</text>
<text x="84.4" y="58.2">6</text>
<text x="141.6" y="54.4">10</text>
<text x="173.9" y="54.4">2</text>
<text x="173.9" y="56.9">4</text>
<text x="262.8" y="55.6">1</text>
<text x="53.3" y="63.2">B6</text>
<text x="53.4" y="60.7">A6</text>
<text x="76.8" y="60.7">3</text>
<text x="81" y="65.5" transform="rotate(-90 81 65.5)">2</text>
<text x="84.4" y="60.7">4</text>
<text x="142.2" y="64.5">8</text>
<text x="142.2" y="62">9</text>
<text x="173.3" y="62">15</text>
<text x="173.3" y="64.5">14</text>
<text x="211.4" y="64.5">1</text>
<text x="219" y="64.5">8</text>
<text x="53.4" y="70.9">A8</text>
<text x="141.6" y="69.6">11</text>
<text x="173.3" y="69.6">16</text>
<text x="173.9" y="67.1">7</text>
<text x="211.4" y="67.1">2</text>
<text x="211.4" y="69.6">3</text>
<text x="219" y="67.1">7</text>
<text x="219" y="69.6">6</text>
<text x="53.3" y="73.4">B8</text>
<text x="173.9" y="72.1">6</text>
<text x="173.9" y="74.7">1</text>
<text x="211.4" y="72.1">4</text>
<text x="219" y="72.1">5</text>
<text x="34" y="80.1" transform="rotate(-90 34 80.1)">S1</text>
<text x="41.7" y="80" transform="rotate(-90 41.7 80)">A1</text>
<text x="156" y="81.4" transform="rotate(-90 156 81.4)">5</text>
<text x="161" y="82" transform="rotate(-90 161 82)">13</text>
<text x="262.8" y="89.9">7</text>
<text x="262.8" y="87.4">8</text>
<text x="262.8" y="95">5</text>
<text x="262.8" y="92.5">6</text>
<text x="262.8" y="100.1">3</text>
<text x="262.8" y="97.5">4</text>
<text x="262.8" y="105.2">1</text>
<text x="262.8" y="102.6">2</text>
</g>
<g font-size="1.8" fill="#1eff31">
<text x="57.1" y="47.9">USBCC1</text>
<text x="57.1" y="50.5">USBCC2</text>
<text x="66" y="58.1">USBCD-</text>
<text x="66" y="60.6">USBCD+</text>
<text x="116.8" y="61.9">USBD-</text>
<text x="116.8" y="64.4">USBD+</text>
<text x="134.6" y="61.9">USBDM 9</text>
<text x="134.6" y="64.4">USBDP</text>
</g>
<g font-size="1.8" fill="#f90">
<text x="176.5" y="54.3">I2CSCL</text>
<text x="176.5" y="56.8">I2CSDA</text>
<text x="254" y="92.4">I2CSCL</text>
<text x="254" y="94.9">I2CSDA</text>
</g>
<g font-size="1.8" fill="#0d3cff">
<text x="114.3" y="69.5">RESET</text>
<text x="254" y="97.4">RESET</text>
</g>
</svg>
